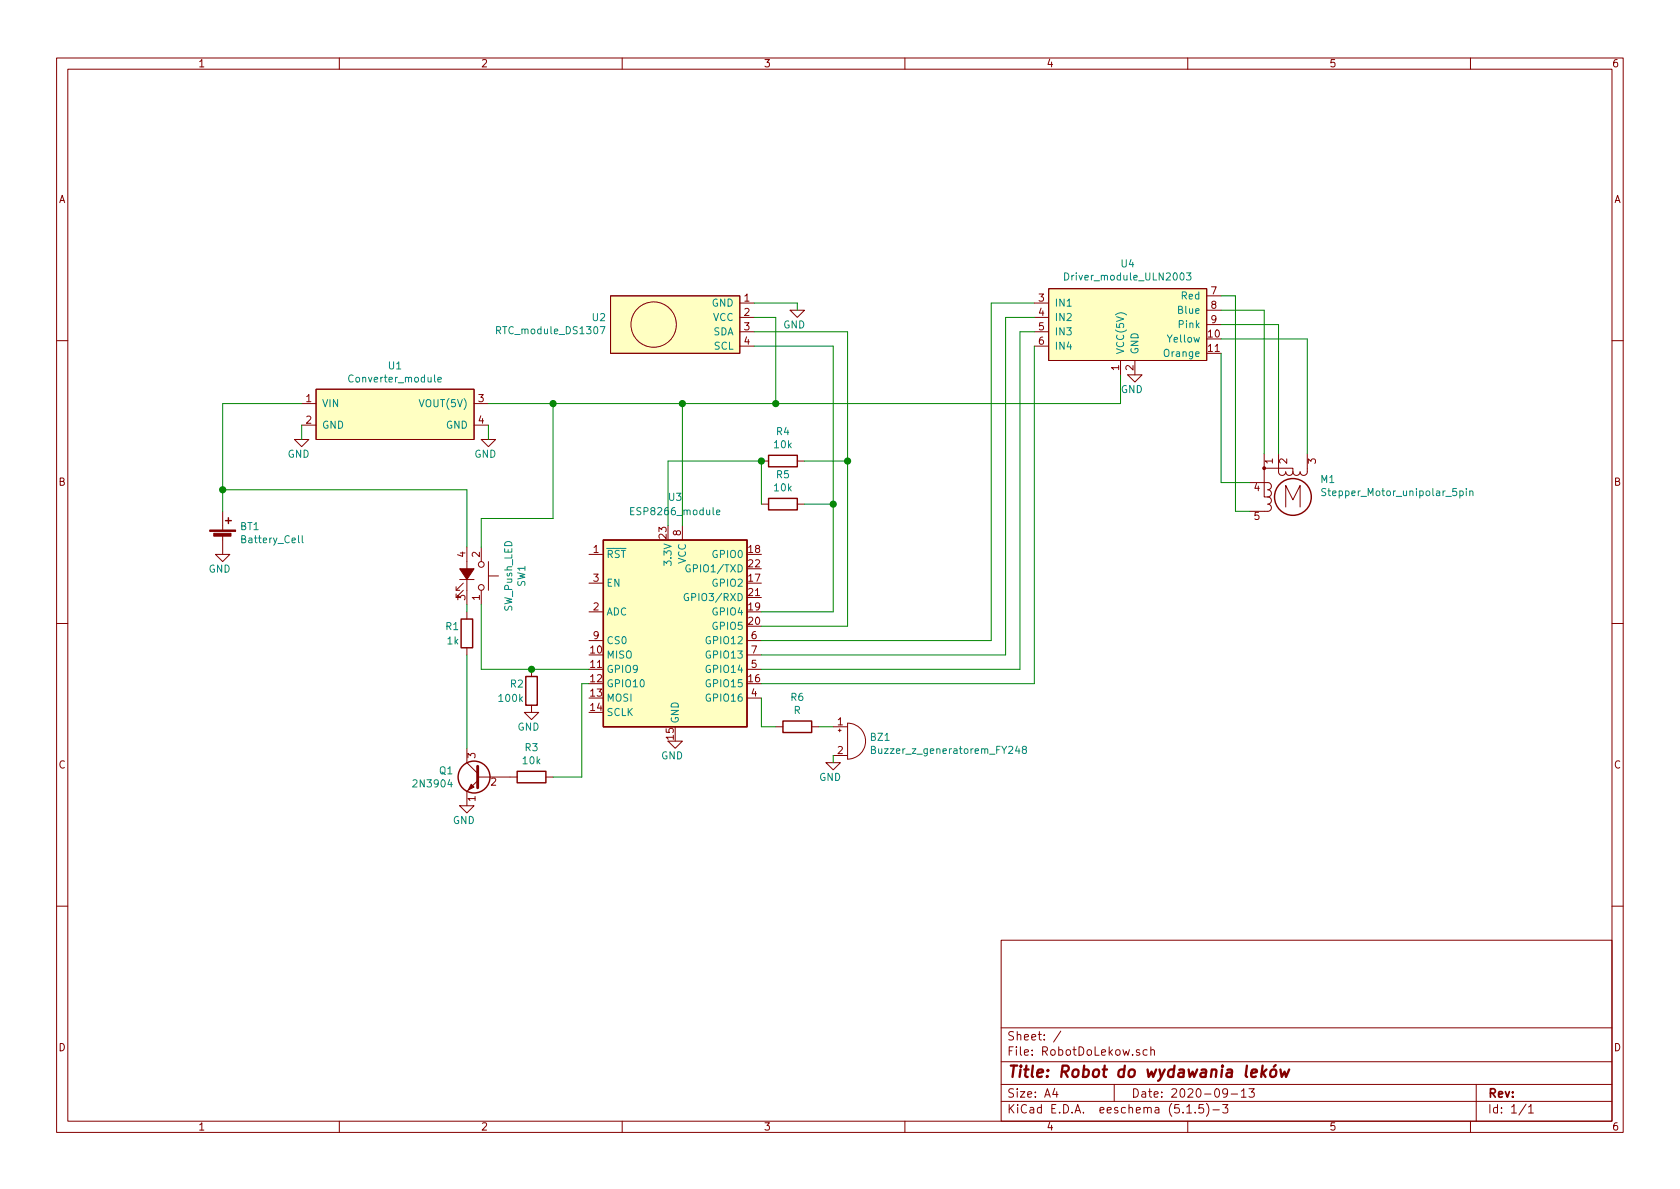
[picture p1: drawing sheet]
<svg xmlns="http://www.w3.org/2000/svg" width="297mm" height="210mm" viewBox="0 0 297 210" stroke-linecap="round" stroke-linejoin="round" font-family="sans-serif">
<g fill="none" stroke="#840000" stroke-width=".18">
<path d="M10 10.3h277v189.9h-277zM12 12.2h273v186.1h-273zM60 10.3v1.9M110 10.3v1.9M160 10.3v1.9M210 10.3v1.9M260 10.3v1.9M107.9 52.3h22.9v10.2h-22.9zM130.8 53.6h2.5M130.8 56.1h2.5M130.8 58.7h2.5M139.7 54.9h2.5l-1.2 1.2z"/>
<path d="M182.9 53.6h2.5M182.9 56.1h2.5M182.9 58.7h2.5M185.4 51h28v12.7h-28zM213.4 52.3h2.5M213.4 54.9h2.5M213.4 57.4h2.5M10 60.2h2M52.1 77.7h2.5l-1.3 1.3zM53.3 71.4h2.6M53.3 75.2h2.6M55.9 68.8h27.9v8.9h-27.9z"/>
<path d="M83.8 71.4h2.6M83.8 75.2h2.6M85.1 77.7h2.5l-1.2 1.3zM130.8 61.2h2.5M182.9 61.2h2.5M198.1 63.7v2.6M199.4 66.3h2.5l-1.2 1.3zM200.7 63.7v2.6M285 60.2h2M38.1 98h2.5l-1.2 1.3zM39.4 90.4v3.3M39.4 94.7v3.3"/>
<path d="M82.5 96.8v10.1M85.1 96.8v2.5M86.4 99.3v5.1M104.1 98h2.6M120.6 93v2.5M134.6 81.5h1.3M134.6 89.1h1.3M141 81.5h1.2M141 89.1h1.2M221 85.3h3.2a.63 .63 0 0 1 .6 .7 .63 .63 0 0 1-.6 .6 .63 .63 0 0 1 .6 .6 .63 .63 0 0 1-.6 .7M223.5 82.8v5.1h.7M223.5 82.8h5.1v.6"/>
<path d="M223.5 80.3v2.5M224.2 87.9a.63 .63 0 0 1 .6 .6 .63 .63 0 0 1-.6 .6 .63 .63 0 0 1 .6 .7 .63 .63 0 0 1-.6 .6h-3.2M226.1 80.3v3.1a.63 .63 0 0 0 .6 .7 .63 .63 0 0 0 .6-.7 .63 .63 0 0 0 .7 .7 .63 .63 0 0 0 .6-.7M227.3 89.7v-3.9l1.3 2.6 1.3-2.6v3.9M231.1 80.3v3.1a.63 .63 0 0 1-.6 .7 .63 .63 0 0 1-.6-.7 .63 .63 0 0 1-.7 .7 .63 .63 0 0 1-.6-.7M10 110.3h2M80.6 103.8v.6h.7M81.3 102.5h2.5M81.9 104.4l-1.3 1.3M81.9 103.1l-1.3 1.3M82.5 108.2v1.3M82.5 114.5v1.3"/>
<path d="M85.1 104.4v2.5M86.4 101.8h1.7M94 118.4v1.2M104.1 108.2h2.6M104.1 103.1h2.6M104.1 113.3h2.6M132.1 118.4h2.5M132.1 113.3h2.5M132.1 115.8h2.5M285 110.3h2M82.5 132.3v2.6l2 1.9M84.5 138l-2 1.9v2.6"/>
<path d="M84.5 137.4h6.9M92.7 126h2.5l-1.2 1.2zM94 124.7v1.3M96.5 137.4h1.3M118.1 131.1h2.5l-1.2 1.2zM132.1 123.4h2.5M137.2 128.5h1.2M143.5 128.5h1.3M146 134.9h2.6l-1.3 1.2zM147.3 128.5h2.6M147.3 133.6h2.6M148.2 129.2h.5"/>
<path d="M148.5 128.9v.5M149.9 127.9a3.2 3.2 0 0 1 3.1 3.2 3.2 3.2 0 0 1-3.1 3.1zM81.3 142.5h2.5l-1.3 1.3zM10 160.2h2M177 166.3h108v32h-108zM285 160.2h2M60 198.3v1.9M110 198.3v1.9M160 198.3v1.9M177 194.8h108M177 191.8h108M177 187.8h108"/>
<path d="M177 181.8h108M186.5 192.5l-.4 1h1M186.8 193v1M187.6 182.3l-1.3 2M197 191.8v3M201.5 185.7l-.4-.1-.2 .2 .1 .2 .5 .2v.3h-.6M202.8 185.7l-.4-.1-.3 .3 .1 .6 .2 .1 .4-.1M203.5 185.7l.2-.1 .3 .1 .1 .9M203.5 185.1v1.5M209.8 195.8l.5-.5v1.5M209.8 196.8h.9M210 198.3v1.9"/>
<path d="M211.3 196.7v.1M212.8 195.3h-.8v.7l.2-.1 .5 .1 .1 .2v.5l-.3 .1-.5-.1M213.3 195.1a1.71 1.71 0 0 1 0 2.3M214.5 196.3h1.1M216.2 195.3h.9l-.5 .6 .4 .1v.7l-.2 .1-.6-.1M217 193.2l-.1 .2a.48 .48 0 0 1-.6-.1v-.6a.48 .48 0 0 1 .6-.1l.1 .1a1.19 1.19 0 0 1-.2 1.2l-.5 .1M217.7 193.5h1.1M219.5 193l.4-.5v1.5M219.5 194h.8M220.8 192.5h1l-.5 .6 .4 .1v.7l-.2 .1-.7-.1M260 198.3v1.9M261 191.8v6.5"/>
<path d="M269.8 195.2l-1.2 2M270.3 195.8l.4-.5v1.5M270.3 196.8h.8"/>
<circle cx="115.6" cy="57.4" r="4"/>
<circle cx="85.1" cy="99.8" r=".51"/>
<circle cx="85.1" cy="103.9" r=".51"/>
</g>
<path d="M223.2 188.4l-.2 2M223.3 189.7l.4 .7M223.9 189.1l-.8 .8M224.9 189.2a.51 .51 0 0 1 .8 .3l-.1 .6a.54 .54 0 0 1-.5 .4 .54 .54 0 0 1-.5-.4v-.6zM225.6 188.3l-.4 .3M226.4 189.1l.2 1.3 .5-.9 .3 .9 .5-1.3" fill="none" stroke="#840000" stroke-width=".41"/>
<g fill="none" stroke="#840000" stroke-width=".25">
<path d="M39.9 92.1h1M40.4 91.6v1M106.7 95.5h25.4v33h-25.4zM135.9 80.5h5.1v2h-5.1zM135.9 88.1h5.1v2.1h-5.1zM81.5 109.5h2.1v5h-2.1zM93 119.6h2v5.1h-2zM91.4 136.4h5.1v2h-5.1zM138.4 127.5h5.1v2h-5.1z"/>
<circle cx="228.6" cy="87.9" r="3.3"/>
<circle cx="83.8" cy="137.4" r="2.82"/>
</g>
<path d="M84.5 135.5v3.8" fill="none" stroke="#840000" stroke-width=".51"/>
<g fill="#840000" stroke="#840000" stroke-width=".18">
<path d="M83.3 138.7l.5 .5-1 .5z"/>
<path d="M81.3 100.6h2.5l-1.3 1.9z"/>
<path d="M37.1 93.7h4.6v.3h-4.6z"/>
<path d="M37.8 94.3h3v.5h-3z"/>
<circle cx="223.5" cy="82.8" r=".25"/>
</g>
<g fill="none" stroke="#008484" stroke-width=".18">
<path d="M106.1 57.8h.9l-.6 1.2M188.2 48.3a.64 .64 0 0 1 .8 .6 .64 .64 0 0 1-.8 .6zM209.8 48.3h.8l-.5 .4 .4 .2v.5l-.2 .1-.5-.1M77.4 67.1l.6-.1v-.2l-.4-.1-.2 .2 .1 .6h.5M53.4 94.7v1.1l.2 .2M111.5 90.4h.4M112.1 89.8h-.6v1.2h.6M122 99.9a.59 .59 0 0 0-.7 .6 .59 .59 0 0 0 .7 .6v-.5h-.2M126.7 90.6l.6-.1-.1-.3h-.3l-.2 .2v.6h.5M234.4 86.5l-.5-.1-.1 .1-.1 .2 .1 .2 .5 .2 .1 .3-.2 .2h-.5M258.1 86.9l.4-.1 .2 .2-.1 .6h-.5M259.3 86.4v.1"/>
<path d="M259.3 86.8v.8M259.9 86.9l.1-.1 .3 .1 .1 .7M259.9 86.8v.8M121.7 105a.59 .59 0 0 0-.8 .6 .59 .59 0 0 0 .8 .6v-.5h-.2M154.1 132.6l.5-.1 .2-.2-.1-.2-.6-.1v1.2h.5l.2-.1v-.3l-.3-.2M179.9 131.9l-.3 .9h.7M180.2 132.4v.8M181 132.5l-.3-.2 .2-.3h.3l.2 .1v.3l-.5 .2-.2 .2v.2l.3 .2h.4l.1-.2-.1-.4-.2-.1"/>
</g>
<g fill="#ffffc2" stroke="#ffffc2" stroke-width=".18">
<path d="M106.7 95.5h25.4v33h-25.4z"/>
<path d="M55.9 68.8h27.9v8.9h-27.9z"/>
<path d="M185.4 51h28v12.7h-28z"/>
<path d="M107.9 52.3h22.9v10.2h-22.9z"/>
</g>
<g fill="none" stroke="#008400" stroke-width=".18">
<path d="M133.3 58.7h16.6v52h-15.3M133.3 53.6h7.7v1.3M133.3 56.1h3.9v15.3M182.9 58.7h-2.6v59.7h-45.7M182.9 53.6h-7.6v59.7h-40.7M182.9 56.1h-5.1v59.7h-43.2M215.9 52.3h2.5v38.1h2.6M215.9 59.9h15.2v20.4M215.9 57.4h10.2v22.9M215.9 54.9h7.6v25.4M53.3 71.4h-13.9v19M53.3 75.2v2.5"/>
<path d="M86.4 75.2v2.5M97.8 71.4v20.3h-12.7v5.1M120.6 71.4v21.6M133.3 61.2h14v47h-12.7M182.9 61.2v59.7h-48.3M198.1 66.3v5.1h-111.7M215.9 62.5v22.8h5.1M39.4 86.6h43.1v10.2M134.6 89.1v-7.6h-16.5v11.5M142.2 81.5h7.7M142.2 89.1h5.1M82.5 106.9v1.3"/>
<path d="M82.5 115.8v16.5M85.1 106.9v11.5h19M104.1 120.9h-1.2v16.5h-5.1M134.6 123.4v5.1h2.6M144.8 128.5h2.5M147.3 133.6v1.3"/>
</g>
<g fill="#008400" stroke="#008400" stroke-width=".25">
<circle cx="39.4" cy="86.6" r=".51"/>
<circle cx="94" cy="118.4" r=".51"/>
<circle cx="97.8" cy="71.4" r=".51"/>
<circle cx="149.9" cy="81.5" r=".51"/>
<circle cx="147.3" cy="89.1" r=".51"/>
<circle cx="134.6" cy="81.5" r=".51"/>
<circle cx="120.7" cy="71.4" r=".51"/>
<circle cx="137.2" cy="71.4" r=".51"/>
</g>
<text font-size="2.8" fill="#840000" x="178" y="190.5">Title: Robot do wydawania leków</text>
<g font-size="2.1" fill="#840000">
<text x="178" y="184">Sheet: /</text>
<text x="178" y="186.7">File: RobotDoLekow.sch</text>
<text x="178" y="196.9">KiCad E.D.A. eeschema (5.1.5)-3</text>
<text x="178" y="194.1">Size: A4</text>
<text x="200" y="194.1">Date: 2020-09-13</text>
<text x="263" y="194.1">Rev:</text>
<text x="263" y="196.9">Id: 1/1</text>
</g>
<g font-size="1.8" fill="#840000">
<text x="35" y="11.9">1</text>
<text x="85" y="11.9">2</text>
<text x="135" y="11.9">3</text>
<text x="185" y="11.9">4</text>
<text x="235" y="11.9">5</text>
<text x="285" y="11.9">6</text>
<text x="10.4" y="35.9">A</text>
<text x="285.4" y="35.9">A</text>
<text x="131.6" y="53.3">1</text>
<text x="183.7" y="53.3">3</text>
<text x="214.1" y="52.1">7</text>
<text x="131.6" y="55.9">2</text>
<text x="131.6" y="58.4">3</text>
<text x="183.7" y="55.9">4</text>
<text x="183.7" y="58.4">5</text>
<text x="213.7" y="59.7">10</text>
<text x="214.1" y="54.6">8</text>
<text x="214.1" y="57.1">9</text>
<text x="131.6" y="61">4</text>
<text x="183.7" y="61">6</text>
<text x="197.9" y="65.5" transform="rotate(-90 197.9 65.5)">1</text>
<text x="200.4" y="65.5" transform="rotate(-90 200.4 65.5)">2</text>
<text x="213.7" y="62.2">11</text>
<text x="54.1" y="71.1">1</text>
<text x="84.6" y="71.1">3</text>
<text x="54.1" y="74.9">2</text>
<text x="84.6" y="74.9">4</text>
<text x="225" y="82" transform="rotate(-90 225 82)">1</text>
<text x="227.6" y="82" transform="rotate(-90 227.6 82)">2</text>
<text x="232.7" y="82" transform="rotate(-90 232.7 82)">3</text>
<text x="10.4" y="85.9">B</text>
<text x="221.8" y="86.9">4</text>
<text x="285.4" y="85.9">B</text>
<text x="117.9" y="95.2" transform="rotate(-90 117.9 95.2)">23</text>
<text x="120.4" y="94.7" transform="rotate(-90 120.4 94.7)">8</text>
<text x="221.8" y="91.9">5</text>
<text x="82.3" y="98.5" transform="rotate(-90 82.3 98.5)">4</text>
<text x="84.8" y="98.5" transform="rotate(-90 84.8 98.5)">2</text>
<text x="104.9" y="97.8">1</text>
<text x="132.4" y="97.8">18</text>
<text x="132.4" y="100.3">22</text>
<text x="82.3" y="106.1" transform="rotate(-90 82.3 106.1)">3</text>
<text x="84.8" y="106.1" transform="rotate(-90 84.8 106.1)">1</text>
<text x="104.9" y="107.9">2</text>
<text x="104.9" y="102.9">3</text>
<text x="132.4" y="102.9">17</text>
<text x="132.4" y="107.9">19</text>
<text x="132.4" y="105.4">21</text>
<text x="104.9" y="113">9</text>
<text x="132.4" y="110.5">20</text>
<text x="132.9" y="113">6</text>
<text x="104.4" y="115.6">10</text>
<text x="104.4" y="118.1">11</text>
<text x="132.9" y="118.1">5</text>
<text x="132.9" y="115.6">7</text>
<text x="104.4" y="120.6">12</text>
<text x="104.4" y="123.2">13</text>
<text x="104.4" y="125.7">14</text>
<text x="132.4" y="120.6">16</text>
<text x="132.9" y="123.2">4</text>
<text x="119.1" y="130.8" transform="rotate(-90 119.1 130.8)">15</text>
<text x="148.1" y="128.3">1</text>
<text x="10.4" y="135.9">C</text>
<text x="84.1" y="134.1" transform="rotate(-90 84.1 134.1)">3</text>
<text x="148.1" y="133.3">2</text>
<text x="285.4" y="135.9">C</text>
<text x="84.1" y="141.7" transform="rotate(-90 84.1 141.7)">1</text>
<text x="86.8" y="138.9">2</text>
<text x="10.4" y="185.9">D</text>
<text x="285.4" y="185.9">D</text>
<text x="35" y="199.9">1</text>
<text x="85" y="199.9">2</text>
<text x="135" y="199.9">3</text>
<text x="185" y="199.9">4</text>
<text x="235" y="199.9">5</text>
<text x="285" y="199.9">6</text>
</g>
<g font-size="1.8" fill="#008484">
<text x="198.3" y="47.3">U4</text>
<text x="188.9" y="49.6">Driver_module_ULN2003</text>
<text x="209" y="53">Red</text>
<text x="88.2" y="59.1">RTC_module_DS1307</text>
<text x="104.8" y="56.8">U2</text>
<text x="125.9" y="54.2">GND</text>
<text x="126.1" y="56.8">VCC</text>
<text x="126.1" y="59.3">SDA</text>
<text x="138.5" y="58.1">GND</text>
<text x="186.4" y="54.2">IN1</text>
<text x="186.4" y="56.8">IN2</text>
<text x="186.4" y="59.3">IN3</text>
<text x="208.5" y="55.5">Blue</text>
<text x="208.6" y="58">Pink</text>
<text x="68.7" y="65.3">U1</text>
<text x="126.3" y="61.8">SCL</text>
<text x="186.4" y="61.8">IN4</text>
<text x="198.8" y="62.7" transform="rotate(-90 198.8 62.7)">VCC(5V)</text>
<text x="201.3" y="62.7" transform="rotate(-90 201.3 62.7)">GND</text>
<text x="206.1" y="63.1">Orange</text>
<text x="206.7" y="60.6">Yellow</text>
<text x="62.1" y="67.6">Converter_module</text>
<text x="198.2" y="69.5">GND</text>
<text x="56.9" y="72">VIN</text>
<text x="56.9" y="75.8">GND</text>
<text x="74.5" y="72">VOUT(5V)</text>
<text x="78.9" y="75.8">GND</text>
<text x="137.3" y="77">R4</text>
<text x="50.9" y="80.9">GND</text>
<text x="83.9" y="80.9">GND</text>
<text x="137" y="79.3">10k</text>
<text x="118.3" y="88.6">U3</text>
<text x="137" y="86.9">10k</text>
<text x="137.3" y="84.6">R5</text>
<text x="233.6" y="85.4">M1</text>
<text x="234.6" y="87.7">Stepper_Motor_unipolar_5pin</text>
<text x="42.5" y="93.7">BT1</text>
<text x="112" y="91.1">ESP8266_module</text>
<text x="36.9" y="101.3">GND</text>
<text x="43" y="96.1">Battery_Cell</text>
<text x="107.2" y="98.7">RST</text>
<text x="118.7" y="99.6" transform="rotate(-90 118.7 99.6)">3.3V</text>
<text x="121.3" y="99.7" transform="rotate(-90 121.3 99.7)">VCC</text>
<text x="122.1" y="101.2">GPIO1/TXD</text>
<text x="126.2" y="98.7">GPIO0</text>
<text x="92.9" y="103.8" transform="rotate(-90 92.9 103.8)">SW1</text>
<text x="107.2" y="103.8">EN</text>
<text x="121.9" y="106.3">GPIO3/RXD</text>
<text x="126.2" y="103.8">GPIO2</text>
<text x="78.8" y="111.4">R1</text>
<text x="79.1" y="114">1k</text>
<text x="90.6" y="108.2" transform="rotate(-90 90.6 108.2)">SW_Push_LED</text>
<text x="107.2" y="108.8">ADC</text>
<text x="107.2" y="113.9">CS0</text>
<text x="125.2" y="113.9">GPIO12</text>
<text x="126.2" y="108.8">GPIO4</text>
<text x="126.2" y="111.4">GPIO5</text>
<text x="107.2" y="116.5">MISO</text>
<text x="107.2" y="119">GPIO9</text>
<text x="125.2" y="119">GPIO14</text>
<text x="125.2" y="116.5">GPIO13</text>
<text x="88.3" y="124.1">100k</text>
<text x="90.3" y="121.6">R2</text>
<text x="107.2" y="121.5">GPIO10</text>
<text x="107.2" y="124.1">MOSI</text>
<text x="125.2" y="121.5">GPIO15</text>
<text x="125.2" y="124.1">GPIO16</text>
<text x="139.9" y="123.9">R6</text>
<text x="91.5" y="129.2">GND</text>
<text x="107.2" y="126.6">SCLK</text>
<text x="120" y="128" transform="rotate(-90 120 128)">GND</text>
<text x="140.3" y="126.3">R</text>
<text x="153.9" y="131">BZ1</text>
<text x="77.7" y="136.9">Q1</text>
<text x="92.5" y="135.1">10k</text>
<text x="92.9" y="132.8">R3</text>
<text x="116.9" y="134.3">GND</text>
<text x="155" y="133.3">Buzzer_z_generatorem_FY248</text>
<text x="73.4" y="139.2">2N3904</text>
<text x="144.8" y="138.1">GND</text>
<text x="80.1" y="145.7">GND</text>
</g>
</svg>
